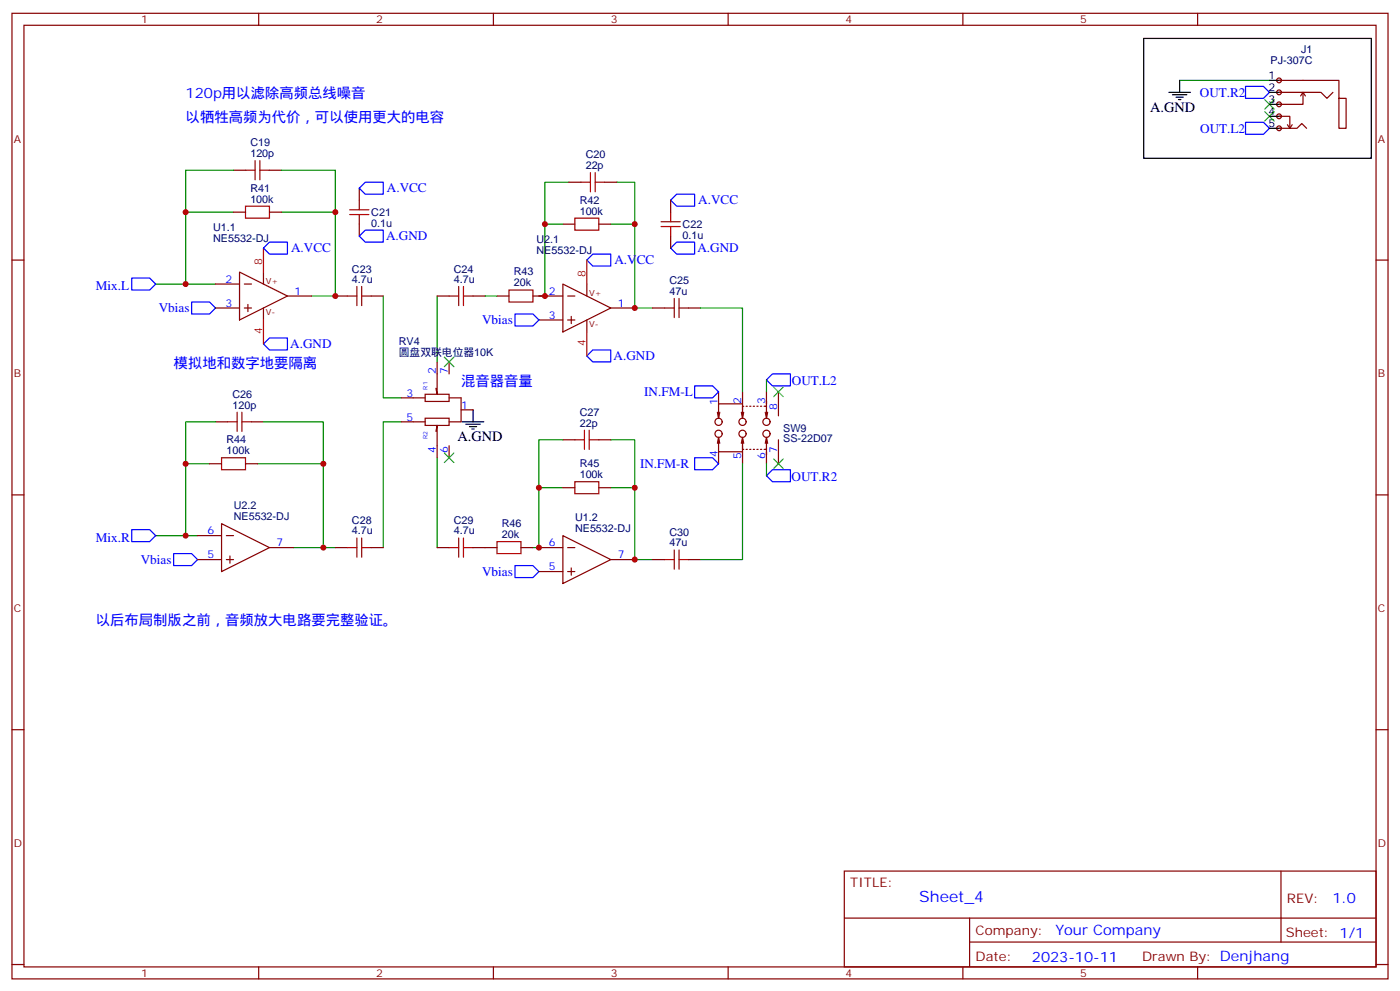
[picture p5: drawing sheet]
<svg xmlns="http://www.w3.org/2000/svg" width="412mm" height="292mm" viewBox="0 0 412 292" stroke-linecap="round" stroke-linejoin="round" font-family="sans-serif">
<g fill="none" stroke="#870000" stroke-width=".35">
<path d="M3.5 3.9h405.4v284.4h-405.4zM7.1 7.4h398.2v277.3h-398.2zM76.2 3.9v3.5M145.3 3.9v3.5M214.5 3.9v3.5M283.6 3.9v3.5M352.8 3.9v3.5M68.8 50.1h3.5M79.4 50.1h3.5M105.8 55.4v3.5M167.6 53.7h3.5M178.2 53.7h3.5"/>
<path d="M197.6 58.9v3.6M3.5 76.6h3.6M68.8 62.5h3.5M79.4 62.5h3.5M105.8 66v3.5M165.8 66h3.5M176.4 66h3.5M197.6 69.5v3.6M405.3 76.6h3.6M63.5 90.7h7.1M63.5 83.6h7.1M70.6 80.1l14.1 7.1-14.1 7z"/>
<path d="M72 90.7h2.1M72 83.6h2.1M73 89.6v2.2M77.6 80.1v3.5M77.6 90.7v3.5M84.7 87.2h7M98.8 87.2h3.5M109.4 87.2h3.5M128.8 87.2h3.5M139.3 87.2h3.6M146.4 87.2h3.5M157 87.2h8.8"/>
<path d="M158.7 94.2h7.1M165.8 83.6l14.1 7.1-14.1 7.1zM167.2 87.2h2.1M167.2 94.2h2.1M168.3 93.2v2.1M172.9 83.6v3.6M172.9 94.2v3.6M179.9 90.7h7.1M192.3 90.7h3.5M202.8 90.7h3.6M118.2 117.2h7M125.2 116.1h7.1v2.1h-7.1z"/>
<path d="M128.8 106.6v9.5l-.4-1.8M132.3 117.2h3.5v7h-3.5M132.3 106.6v3.5M61.7 136.6h3.6M63.5 124.2h3.5M72.3 136.6h3.5M74.1 124.2h3.5M118.2 124.2h7M125.2 123.2h7.1v2.1h-7.1zM128.4 127l.4-1.7v9.5M132.3 131.3v3.5M135.8 120.7h3.5"/>
<path d="M165.8 129.5h3.5M176.4 129.5h3.5M3.5 145.7h3.6M58.2 157.7h7.1M65.3 154.2l14.1 7.1-14.1 7zM66.7 157.7h2.1M165.8 157.7l14.1 7.1-14.1 7zM165.8 143.6h3.5M176.4 143.6h3.5M405.3 145.7h3.6M58.2 164.8h7.1M66.7 164.8h2.1"/>
<path d="M67.7 163.7v2.1M79.4 161.3h7M98.8 161.3h3.5M109.4 161.3h3.5M128.8 161.3h3.5M139.3 161.3h7.1M153.5 161.3h3.5M158.7 161.3h7.1M158.7 168.3h7.1M167.2 161.3h2.1M167.2 168.3h2.1M168.3 167.3v2.1"/>
<path d="M179.9 164.8h7.1M192.3 164.8h3.5M202.8 164.8h3.6M3.5 214.9h3.6M405.3 214.9h3.6M248.7 256.5h156.6v28.2h-156.6zM377.3 256.5v20.9M248.7 270.4h156.5M285.6 277.4h119.6M285.6 270.4v14.1M3.5 284h3.6M76.2 284.7v3.6"/>
<path d="M145.3 284.7v3.6M214.5 284.7v3.6M283.6 284.7v3.6M352.8 284.7v3.6M405.3 284h3.6"/>
</g>
<g fill="none" stroke="#00f" stroke-width=".35">
<path d="M366.9 36h5.3l1.7 1.8-1.7 1.7h-5.3zM366.9 25.4h5.3l1.7 1.8-1.7 1.8h-5.3zM107.6 53.7h5.3v3.5h-5.3l-1.8-1.8zM199.3 57.2h5.3v3.5h-5.3l-1.7-1.8zM79.4 71.3h5.3v3.5h-5.3l-1.8-1.7zM105.8 69.5l1.8-1.7h5.3v3.5h-5.3zM174.6 74.8h5.3v3.6h-5.3l-1.7-1.8zM197.6 73.1l1.7-1.8h5.3v3.5h-5.3zM38.8 81.9h5.3l1.8 1.7-1.8 1.8h-5.3zM56.4 88.9h5.3l1.8 1.8-1.8 1.8h-5.3zM151.7 92.5h5.3l1.7 1.7-1.7 1.8h-5.3zM77.6 101.3l1.8-1.8h5.3v3.5h-5.3z"/>
<path d="M172.9 104.8l1.7-1.8h5.3v3.6h-5.3zM38.8 156h5.3l1.8 1.7-1.8 1.8h-5.3zM51.2 163h5.2l1.8 1.8-1.8 1.7h-5.2zM151.7 166.5h5.3l1.7 1.8-1.7 1.8h-5.3z"/>
</g>
<g fill="none" stroke="#a10000" stroke-width=".35">
<path d="M72.3 50.1h2.8M75.1 47.3v5.7M76.6 50.1h2.8M76.6 47.3v5.7M105.8 58.9v2.9M171.1 53.7h2.8M173.9 50.8v5.7M175.3 53.7h2.9M175.3 50.8v5.7M72.3 60.7h7.1v3.5h-7.1zM103 63.2h5.7M103 61.8h5.7"/>
<path d="M105.8 63.2v2.8M169.3 64.2h7.1v3.6h-7.1zM194.7 66.7h5.7M194.7 65.3h5.7M197.6 62.5v2.8M197.6 66.7v2.8M102.3 87.2h2.8M105.1 84.3v5.7M106.5 84.3v5.7M106.5 87.2h2.9M132.3 87.2h2.8M135.1 84.3v5.7"/>
<path d="M136.5 87.2h2.8M136.5 84.3v5.7M149.9 85.4h7.1v3.5h-7.1zM195.8 90.7h2.8M198.6 87.9v5.6M200 87.9v5.6M200 90.7h2.8M65.3 134.8h7v3.5h-7zM67 124.2h2.8M69.8 121.4v5.6M71.3 124.2h2.8M71.3 121.4v5.6"/>
<path d="M169.3 129.5h2.9M172.2 126.7v5.6M173.6 129.5h2.8M173.6 126.7v5.6M105.1 158.4v5.7M106.5 158.4v5.7M135.1 158.4v5.7M136.5 158.4v5.7M146.4 159.5h7.1v3.5h-7.1zM169.3 141.9h7.1v3.5h-7.1zM102.3 161.3h2.8M106.5 161.3h2.9"/>
<path d="M132.3 161.3h2.8M136.5 161.3h2.8M195.8 164.8h2.8M198.6 162v5.6M200 164.8h2.8M200 162v5.6"/>
</g>
<g fill="none" stroke="#008700" stroke-width=".35">
<path d="M347.5 23.7h26.4M68.8 50.1h-14.1v12.4M82.9 50.1h15.9v12.4M167.6 53.7h-7.1v12.3M181.7 53.7h5.3v12.3M68.8 62.5h-14.1v21.1M82.9 62.5h15.9v24.7h-7.1M165.8 66h-5.3v21.2h-1.8M179.9 66h7.1v24.7h5.3M45.9 83.6h17.6M112.9 87.2v30h5.3M128.8 87.2v19.4"/>
<path d="M142.9 87.2h3.5M61.7 136.6h-7v21.1M63.5 124.2h-8.8v12.4M75.8 136.6h19.4v24.7h-8.8M77.6 124.2h17.6v12.4M118.2 124.2h-5.3v37.1M128.8 134.8v26.5M165.8 129.5h-7.1v14.1M179.9 129.5h7.1v14.1M45.9 157.7h12.3M165.8 143.6h-7.1v17.7h-1.7M179.9 143.6h7.1v21.2h5.3"/>
<path d="M95.2 161.3h3.6"/>
</g>
<path d="M336.9 11.3h67v35.3h-67zM344.3 27.2h6.4M345.4 27.9h4.2M346.4 28.6h2.1M347.1 29.3h.7M347.5 23.7v3.5M136.2 124.2h6.3M137.2 124.9h4.3M138.3 125.6h2.1M139 126.3h.7M139.3 120.7v3.5" fill="none" stroke="#000" stroke-width=".35"/>
<path d="M372.5 32.8l2.9 2.9M372.5 29.3l2.9 2.8M375.4 32.8l-2.9 2.9M375.4 29.3l-2.9 2.8M130.9 105.2l2.8 2.8M133.7 105.2l-2.8 2.8M130.9 133.4l2.8 2.8M133.7 133.4l-2.8 2.8" fill="none" stroke="#3c3" stroke-width=".35"/>
<path d="M77.6 73.1v7M172.9 76.6v7M77.6 94.2v7.1M172.9 97.8v7" fill="none" stroke="#f00" stroke-width=".35"/>
<g fill="#f0f0f0" stroke="#870000" stroke-width=".35">
<circle cx="376.8" cy="37.8" r=".71"/>
<circle cx="376.8" cy="34.3" r=".71"/>
<circle cx="376.8" cy="30.7" r=".71"/>
<circle cx="376.8" cy="27.2" r=".71"/>
<circle cx="376.8" cy="23.7" r=".71"/>
</g>
<path d="M373.9 23.7h3.6M373.9 27.2h3.6M373.9 30.7h3.6M373.9 34.3h3.6M373.9 37.8h3.6" fill="none" stroke="#000" stroke-width=".35"/>
<g fill="none" stroke="#870000" stroke-width=".35">
<path d="M376.8 27.2h12.3l1.8 1.8 1.7-1.8M376.8 37.8h5.3l1.4-1.4 1.4 1.4M376.8 34.3h3.1v3.5M376.8 23.7h17.6v5.3h2.1v8.8h-2.1v-8.8M379.2 36.7l.7 1.1M380.6 36.7l-.7 1.1M383.8 27.2v3.5h-7M383.8 27.2l.7 1.1M383.8 27.2l-.7 1.1M211.7 115.4v3.5M218.7 118.9h-7v4.3M218.7 115.4v5.3"/>
<path d="M219.1 119.6h-.4v2.8M219.8 119.6h.3M220.8 119.6h.4M221.9 119.6h.3M223 119.6h.3M224 119.6h.4M225.1 119.6h.7v2.8M225.8 115.4v4.4M229.3 115.4v7M211.3 121.4l.4 1.8M211.7 128.8v4.2h7M211.7 133v3.6"/>
<path d="M211.7 128.8l.3 1.8M211.7 128.8l-.4 1.8M212 121.4l-.3 1.8M218.4 121.4l.3 1.8 .4-1.8M218.4 130.6l.3-1.8 .4 1.8M218.7 129.5v2.8h.4M218.7 131.3v5.3M219.8 132.3h.3M220.8 132.3h.4M221.9 132.3h.3M223 132.3h.3M224 132.3h.4"/>
<path d="M225.4 121.4l.4 1.8 .3-1.8M225.4 130.6l.4-1.8 .3 1.8M225.8 129.5v2.8h-.7M225.8 132.2v4.4M229.3 129.5v7.1"/>
<circle cx="211.7" cy="127.7" r="1.06"/>
<circle cx="211.7" cy="124.2" r="1.06"/>
<circle cx="218.7" cy="124.2" r="1.06"/>
<circle cx="218.7" cy="127.7" r="1.06"/>
<circle cx="225.8" cy="127.7" r="1.06"/>
<circle cx="225.8" cy="124.2" r="1.06"/>
</g>
<path d="M227.9 114l2.8 2.8M230.7 114l-2.8 2.8M227.9 135.1l2.8 2.9M230.7 135.1l-2.8 2.9" fill="none" stroke="#3c3" stroke-width=".35"/>
<path d="M204.6 113.6h5.3l1.8 1.8-1.8 1.8h-5.3zM225.8 111.9l1.7-1.8h5.3v3.5h-5.3zM204.6 134.8h5.3l1.8 1.8-1.8 1.7h-5.3zM227.5 138.3h5.3v3.6h-5.3l-1.7-1.8z" fill="none" stroke="#00f" stroke-width=".35"/>
<path d="M206.4 90.7h12.3v24.7M225.8 111.9v3.5M218.7 136.6v28.2h-12.3M225.8 136.6v3.5" fill="none" stroke="#008700" stroke-width=".35"/>
<g fill="#c00">
<circle cx="187" cy="90.7" r=".88"/>
<circle cx="187" cy="66" r=".88"/>
<circle cx="160.5" cy="66" r=".88"/>
<circle cx="187" cy="164.8" r=".88"/>
<circle cx="187" cy="143.6" r=".88"/>
<circle cx="158.8" cy="143.6" r=".88"/>
<circle cx="158.8" cy="161.3" r=".88"/>
<circle cx="160.5" cy="87.2" r=".88"/>
<circle cx="95.3" cy="161.3" r=".88"/>
<circle cx="98.8" cy="87.2" r=".88"/>
<circle cx="54.7" cy="83.6" r=".88"/>
<circle cx="54.7" cy="62.5" r=".88"/>
<circle cx="98.8" cy="62.5" r=".88"/>
<circle cx="54.7" cy="157.7" r=".88"/>
<circle cx="54.7" cy="136.6" r=".88"/>
<circle cx="95.3" cy="136.6" r=".88"/>
</g>
<text font-size="4.6" fill="#00f" x="270.8" y="265.5">Sheet_4</text>
<g font-size="4.2" fill="#00f">
<text x="54.7" y="29">120p用以滤除高频总线噪音</text>
<text x="54.7" y="36">以牺牲高频为代价，可以使用更大的电容</text>
<text x="51.2" y="108.3">模拟地和数字地要隔离</text>
<text x="135.8" y="113.6">混音器音量</text>
<text x="28.2" y="184.2">以后布局制版之前，音频放大电路要完整验证。</text>
<text x="392.5" y="265.8">1.0</text>
<text x="310.9" y="275.3">Your Company</text>
<text x="304" y="283.1">2023-10-11</text>
</g>
<g font-size="4.2">
<text x="338.8" y="32.8">A.GND</text>
<text x="134.8" y="129.9">A.GND</text>
</g>
<g font-size="3.9" fill="#00f">
<text x="353.4" y="28.5">OUT.R2</text>
<text x="353.5" y="39">OUT.L2</text>
<text x="114" y="56.7">A.VCC</text>
<text x="205.7" y="60.2">A.VCC</text>
<text x="113.7" y="70.8">A.GND</text>
<text x="85.7" y="74.3">A.VCC</text>
<text x="181" y="77.8">A.VCC</text>
<text x="205.5" y="74.3">A.GND</text>
<text x="28.2" y="85.4">Mix.L</text>
<text x="46.8" y="92">Vbias</text>
<text x="142" y="95.5">Vbias</text>
<text x="85.5" y="102.6">A.GND</text>
<text x="180.8" y="106.1">A.GND</text>
<text x="233.3" y="113.4">OUT.L2</text>
<text x="189.7" y="116.7">IN.FM-L</text>
<text x="188.5" y="137.9">IN.FM-R</text>
<text x="233.2" y="141.7">OUT.R2</text>
<text x="28.2" y="159.5">Mix.R</text>
<text x="41.5" y="166">Vbias</text>
<text x="142" y="169.6">Vbias</text>
</g>
<g font-size="3.9" fill="#800">
<text x="250.5" y="261.1">TITLE:</text>
<text x="379.1" y="265.8">REV:</text>
<text x="287.4" y="275.3">Company:</text>
<text x="378.7" y="275.9">Sheet: 1/1</text>
<text x="287.4" y="283">Date:</text>
<text x="336.4" y="283.1">Drawn By: Denjhang</text>
</g>
<g font-size="3.2" fill="#800">
<text x="41.6" y="6.9">1</text>
<text x="110.8" y="6.9">2</text>
<text x="179.9" y="6.9">3</text>
<text x="249.1" y="6.9">4</text>
<text x="318.2" y="6.9">5</text>
<text x="4.1" y="42">A</text>
<text x="405.9" y="42">A</text>
<text x="4.1" y="111.2">B</text>
<text x="405.9" y="111.2">B</text>
<text x="4.1" y="180.3">C</text>
<text x="405.9" y="180.3">C</text>
<text x="4.1" y="249.4">D</text>
<text x="405.9" y="249.4">D</text>
<text x="41.6" y="287.7">1</text>
<text x="110.8" y="287.7">2</text>
<text x="179.9" y="287.7">3</text>
<text x="249.1" y="287.7">4</text>
<text x="318.2" y="287.7">5</text>
</g>
<g font-size="3.2" fill="#000080">
<text x="383.3" y="15.7">J1</text>
<text x="374.3" y="18.9">PJ-307C</text>
<text x="73.7" y="46.2">120p</text>
<text x="73.7" y="43.1">C19</text>
<text x="172.5" y="46.6">C20</text>
<text x="172.5" y="49.8">22p</text>
<text x="73.7" y="59.7">100k</text>
<text x="73.7" y="56.4">R41</text>
<text x="170.8" y="60">R42</text>
<text x="109.4" y="63.6">C21</text>
<text x="170.8" y="63.2">100k</text>
<text x="62.8" y="71.3">NE5532-DJ</text>
<text x="62.8" y="68.1">U1.1</text>
<text x="109.4" y="66.8">0.1u</text>
<text x="158" y="71.6">U2.1</text>
<text x="201.1" y="70.3">0.1u</text>
<text x="201.1" y="67.1">C22</text>
<text x="158" y="74.8">NE5532-DJ</text>
<text x="103.7" y="83.3">4.7u</text>
<text x="103.7" y="80.3">C23</text>
<text x="133.6" y="83.3">4.7u</text>
<text x="133.6" y="80.3">C24</text>
<text x="151.4" y="81.1">R43</text>
<text x="197.2" y="83.7">C25</text>
<text x="151.4" y="84.3">20k</text>
<text x="197.2" y="86.8">47u</text>
<text x="117.5" y="101.7">RV4</text>
<text x="117.5" y="104.8">圆盘双联电位器10K</text>
<text x="68.5" y="117.2">C26</text>
<text x="68.5" y="120.3">120p</text>
<text x="170.8" y="125.6">22p</text>
<text x="170.8" y="122.4">C27</text>
<text x="66.7" y="130.5">R44</text>
<text x="230.7" y="130.3">SS-22D07</text>
<text x="230.7" y="127.1">SW9</text>
<text x="66.7" y="133.7">100k</text>
<text x="170.8" y="137.6">R45</text>
<text x="170.8" y="140.8">100k</text>
<text x="68.8" y="149.9">U2.2</text>
<text x="68.8" y="153.1">NE5532-DJ</text>
<text x="103.7" y="154.3">C28</text>
<text x="133.6" y="154.3">C29</text>
<text x="147.8" y="155.2">R46</text>
<text x="169.4" y="153.4">U1.2</text>
<text x="103.7" y="157.4">4.7u</text>
<text x="133.6" y="157.4">4.7u</text>
<text x="147.8" y="158.4">20k</text>
<text x="169.4" y="156.6">NE5532-DJ</text>
<text x="197.2" y="160.9">47u</text>
<text x="197.2" y="157.8">C30</text>
</g>
<g font-size="3.2">
<text x="373.7" y="23.3">1</text>
<text x="373.7" y="26.8">2</text>
<text x="373.7" y="30.4">3</text>
<text x="373.7" y="33.9">4</text>
<text x="373.7" y="37.4">5</text>
</g>
<g font-size="3.2" fill="#f00">
<text x="77.3" y="78" transform="rotate(-90 77.3 78)">8</text>
<text x="172.5" y="81.5" transform="rotate(-90 172.5 81.5)">8</text>
<text x="77.3" y="98.4" transform="rotate(-90 77.3 98.4)">4</text>
<text x="172.5" y="101.9" transform="rotate(-90 172.5 101.9)">4</text>
</g>
<g font-size="3.2" fill="#00f">
<text x="66.4" y="83.3">2</text>
<text x="86.8" y="86.8">1</text>
<text x="161.7" y="86.8">2</text>
<text x="66.4" y="90.3">3</text>
<text x="161.7" y="93.9">3</text>
<text x="182" y="90.3">1</text>
<text x="128.4" y="110.1" transform="rotate(-90 128.4 110.1)">2</text>
<text x="131.9" y="110.1" transform="rotate(-90 131.9 110.1)">7</text>
<text x="119.7" y="116.8">3</text>
<text x="211.3" y="119.3" transform="rotate(-90 211.3 119.3)">1</text>
<text x="218.4" y="118.9" transform="rotate(-90 218.4 118.9)">2</text>
<text x="225.4" y="118.9" transform="rotate(-90 225.4 118.9)">3</text>
<text x="119.7" y="123.9">5</text>
<text x="135.8" y="120.3">1</text>
<text x="229" y="120.7" transform="rotate(-90 229 120.7)">8</text>
<text x="128.4" y="133.3" transform="rotate(-90 128.4 133.3)">4</text>
<text x="131.9" y="133.3" transform="rotate(-90 131.9 133.3)">6</text>
<text x="211.3" y="134.7" transform="rotate(-90 211.3 134.7)">4</text>
<text x="218.4" y="135" transform="rotate(-90 218.4 135)">5</text>
<text x="225.4" y="135" transform="rotate(-90 225.4 135)">6</text>
<text x="229" y="133.3" transform="rotate(-90 229 133.3)">7</text>
<text x="61.1" y="157.4">6</text>
<text x="81.5" y="160.9">7</text>
<text x="161.7" y="160.9">6</text>
<text x="61.1" y="164.4">5</text>
<text x="161.7" y="168">5</text>
<text x="182" y="164.4">7</text>
</g>
<g font-size="2.5" fill="#800">
<text x="78.3" y="83.6">V+</text>
<text x="173.6" y="87.2">V+</text>
<text x="78.3" y="92.8">V-</text>
<text x="173.6" y="96.3">V-</text>
</g>
<g font-size="1.8" fill="#00f">
<text x="125.9" y="114.7" transform="rotate(-90 125.9 114.7)">R1</text>
<text x="125.9" y="129.2" transform="rotate(-90 125.9 129.2)">R2</text>
</g>
</svg>
